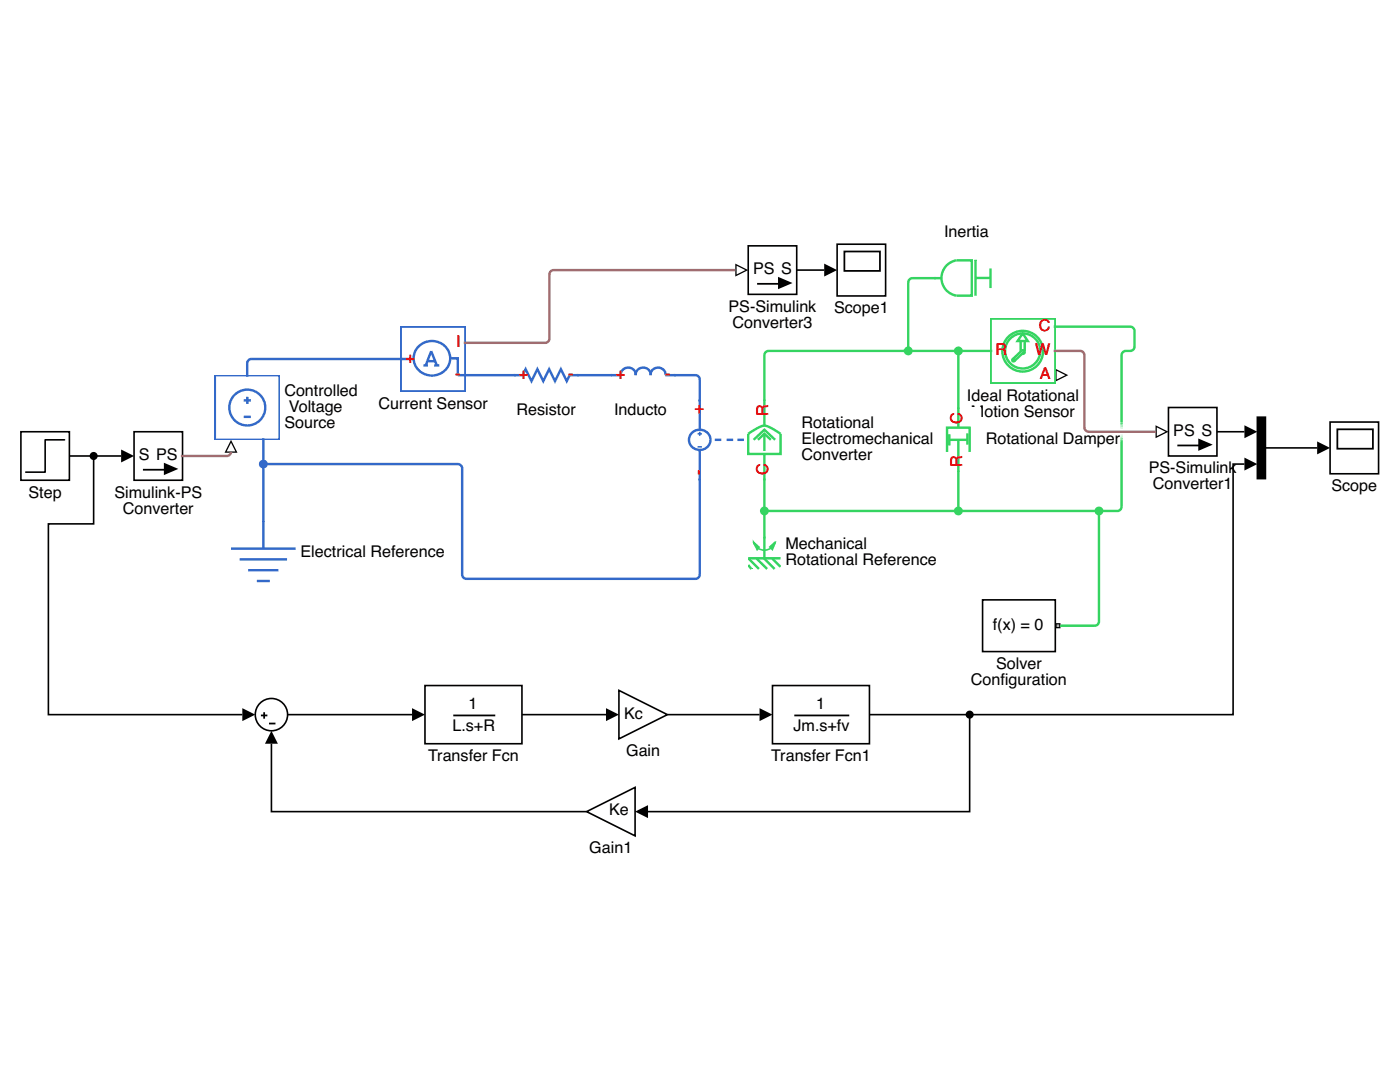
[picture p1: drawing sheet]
<svg xmlns="http://www.w3.org/2000/svg" width="279mm" height="216mm" viewBox="0 0 279 216" stroke-linecap="round" stroke-linejoin="round" font-family="sans-serif">
<path d="M149.3 111.4l2.2 2.1M150.9 111.4l2.2 2.1M152.4 111.4l2.2 2.1" fill="none" stroke="#35d461" stroke-width=".48"/>
<path d="M149.4 112.9l-.1-.1 .7 .7M154.1 111.5l1.7 1.6" fill="none" stroke="#35d461" stroke-width=".48"/>
<path d="M150.4 108.2a2.24 2.24 0 0 0 2.2 1.6 2.24 2.24 0 0 0 2.1-1.6" fill="none" stroke="#35d461" stroke-width=".32"/>
<path d="M150.4 108.2l1.1 1-.4 .5z" fill="#35d461"/>
<path d="M150.4 108.2l1.1 1-.4 .5z" fill="none" stroke="#35d461" stroke-width=".32"/>
<path d="M153.6 109.1l1.1-.9-.5 1.5z" fill="#35d461"/>
<path d="M153.6 109.1l1.1-.9-.5 1.5z" fill="none" stroke="#35d461" stroke-width=".32"/>
<path d="M149.3 111.4h6.5" fill="none" stroke="#35d461" stroke-width=".48"/>
<path d="M152.6 107.1v4.3z" fill="#35d461" stroke="#35d461" stroke-width=".48"/>
<path d="M210.7 73.8l2.2 1.1-2.2 1z" fill="#fff"/>
<path d="M210.9 74l1.7 .9-1.7 .8zM210.6 73.6v2.5l2.6-1.2z" fill="#000"/>
<path d="M197.7 63.6h12.9v12.9h-12.9z" fill="#fff"/>
<path d="M203.7 68v2.2M203.9 70l-1.8 1.7M204.5 68v2.2" fill="none" stroke="#35d461" stroke-width=".48"/>
<g fill="none" stroke="#35d461" stroke-width=".48">
<path d="M197.7 63.6h12.9v12.9h-12.9zM203.9 70a.26 .26 0 0 1 .4 0 .26 .26 0 0 1-.1 .4M204.1 66.5l1 1.5h-2zM204.3 70.3l-1.8 1.7M204.5 70.2l-.1 .3-.4 .1"/>
<circle cx="202.3" cy="71.9" r=".26"/>
<circle cx="204.1" cy="70.1" r="4.1"/>
<circle cx="204.1" cy="70" r="3.5"/>
</g>
<path d="M230.7 85.1l2.2 1-2.2 1.1z" fill="#fff"/>
<path d="M230.9 85.3l1.7 .8-1.7 .9zM230.6 84.9v2.5l2.6-1.3z" fill="#000"/>
<path d="M233.2 81.3h9.7v9.7h-9.7z" fill="#fff"/>
<path d="M235 88.9h5.4" fill="none" stroke="#000" stroke-width=".35"/>
<path d="M239.3 87.8l2.3 .9-2.3 1z" fill="#000" stroke="#000" stroke-width=".35"/>
<path d="M233.2 81.3h9.7v9.7h-9.7z" fill="none" stroke="#000" stroke-width=".32"/>
<path d="M265.4 84.2h9.7v10.3h-9.7z" fill="#fff"/>
<path d="M266.9 85.7h7.1v3.8h-7.1z" fill="none" stroke="#000" stroke-width=".35"/>
<path d="M265.4 84.2h9.7v10.3h-9.7z" fill="none" stroke="#000" stroke-width=".32"/>
<path d="M46.1 103.9h12.9v12.9h-12.9z" fill="#fff"/>
<path d="M46.1 103.9h12.9v12.9h-12.9z" fill="none" stroke="#fff" stroke-width=".48"/>
<path d="M46.1 109.5h12.9M47.8 111.6h9.5M49.5 113.8h6.1M51.3 115.9h2.5" fill="none" stroke="#3369c9" stroke-width=".48"/>
<path d="M52.6 103.9v5.6z" fill="#3369c9" stroke="#3369c9" stroke-width=".48"/>
<path d="M80 65.2h12.9v12.9h-12.9z" fill="#fff"/>
<path d="M80 65.2h12.9v12.9h-12.9zM83.6 69.1a3.6 3.6 0 0 1 4.5-.6 3.6 3.6 0 0 1 1.5 4.3 3.6 3.6 0 0 1-4.7 1.9 3.6 3.6 0 0 1-2.1-4.6zM84.5 72.9h.9M84.9 72.9l1.2-2.8 1.1 2.8M85.3 72.1h1.5M86.7 72.9h1M89.8 71.5h1.6v3.4" fill="none" stroke="#3369c9" stroke-width=".48"/>
<g fill="#3369c9" stroke="#3369c9" stroke-width=".48">
<path d="M80 71.6h2.6z"/>
<path d="M91.4 74.9h1.5z"/>
</g>
<path d="M102.6 70.3h12.9v9.1h-12.9z" fill="#fff"/>
<path d="M104.3 74.9l.6-1.2 1.2 2.4 1.1-2.4 1.2 2.4 1.2-2.4 1.2 2.4 1.1-2.4 1.2 2.4 .6-1.2" fill="none" stroke="#3369c9" stroke-width=".48"/>
<path d="M102.6 70.3h12.9v9.1h-12.9z" fill="none" stroke="#fff" stroke-width=".48"/>
<g fill="#3369c9" stroke="#3369c9" stroke-width=".48">
<path d="M102.6 74.9h1.7z"/>
<path d="M113.7 74.9h1.8z"/>
</g>
<path d="M121.9 70.3h12.9v9.1h-12.9z" fill="#fff"/>
<path d="M123.9 74.9a1.49 1.49 0 0 1 1.5-1.5 1.49 1.49 0 0 1 1.5 1.5 1.49 1.49 0 0 1 1.5-1.5 1.49 1.49 0 0 1 1.4 1.5 1.49 1.49 0 0 1 1.5-1.5 1.49 1.49 0 0 1 1.5 1.5" fill="none" stroke="#3369c9" stroke-width=".48"/>
<path d="M121.9 70.3h12.9v9.1h-12.9z" fill="none" stroke="#fff" stroke-width=".48"/>
<g fill="#3369c9" stroke="#3369c9" stroke-width=".48">
<path d="M121.9 74.9h2z"/>
<path d="M132.8 74.9h2z"/>
</g>
<path d="M26.8 86.1h9.6v9.7h-9.6z" fill="#fff"/>
<path d="M28.5 93.7h5.5" fill="none" stroke="#000" stroke-width=".35"/>
<path d="M32.9 92.6l2.2 1-2.2 .9z" fill="#000" stroke="#000" stroke-width=".35"/>
<path d="M26.8 86.1h9.6v9.7h-9.6z" fill="none" stroke="#000" stroke-width=".32"/>
<path d="M167.1 48.7h9.6v10.4h-9.6z" fill="#fff"/>
<path d="M168.5 50.2h7.1v3.9h-7.1z" fill="none" stroke="#000" stroke-width=".35"/>
<path d="M167.1 48.7h9.6v10.4h-9.6z" fill="none" stroke="#000" stroke-width=".32"/>
<path d="M4.2 86.1h9.6v9.7h-9.6z" fill="#fff"/>
<path d="M4.2 86.1h9.6v9.7h-9.6zM12.9 87.8h-3.9v6.4h-3.9" fill="none" stroke="#000" stroke-width=".32"/>
<path d="M46.1 88.1l1.1 2.1h-2.2z" fill="#fff"/>
<path d="M46.1 88.3l-.9 1.8h1.8zM46.1 87.8l1.3 2.5h-2.6z" fill="#000"/>
<path d="M42.9 74.9h12.9v12.9h-12.9z" fill="#fff"/>
<g fill="none" stroke="#3369c9" stroke-width=".48">
<path d="M42.9 74.9h12.9v12.9h-12.9zM48.6 79.9h1.5M49.4 79.2v1.4M48.6 83.2h1.5"/>
<circle cx="49.4" cy="81.3" r="3.6"/>
</g>
<path d="M133.2 79.7h25.8v16.1h-25.8z" fill="#fff"/>
<path d="M138.1 86.3a2.07 2.07 0 0 1 3.1 .1 2.07 2.07 0 0 1-.5 3.1 2.07 2.07 0 0 1-2.7-.4 2.07 2.07 0 0 1 .1-2.8zM142.7 87.8h1.2M145 87.8h1.3M147.2 87.8h1.3" fill="none" stroke="#3369c9" stroke-width=".48"/>
<path d="M139.2 89.2h.9M139.2 86.6h.9M139.6 86.1v.9" fill="none" stroke="#3369c9" stroke-width=".32"/>
<path d="M149.3 86.6l.2-.2a7.3 7.3 0 0 1 3.3-1.4l1.1 .4 1.9 1.2v4h-6.5zM150.4 87.8l2.2-2.1 2.1 2.1M151.3 87.8l1.3-1.2 1.2 1.2M152.6 86.6v3.4" fill="none" stroke="#35d461" stroke-width=".48"/>
<path d="M133.2 79.7h25.8v16.1h-25.8z" fill="none" stroke="#fff" stroke-width=".48"/>
<g fill="#3369c9" stroke="#3369c9" stroke-width=".48">
<path d="M139.6 79.7v6z"/>
<path d="M139.6 89.8v6z"/>
</g>
<g fill="#35d461" stroke="#35d461" stroke-width=".48">
<path d="M152.6 79.7v5.2z"/>
<path d="M152.6 90.6v5.2z"/>
</g>
<path d="M84.8 136.8h19.4v11.6h-19.4z" fill="#fff"/>
<path d="M90.5 142.8h8.3" fill="none" stroke="#000" stroke-width=".35"/>
<path d="M84.8 136.8h19.4v11.6h-19.4z" fill="none" stroke="#000" stroke-width=".32"/>
<path d="M123.5 137.8l9.7 4.8-9.7 4.8z" fill="#fff"/>
<path d="M123.5 137.8l9.7 4.8-9.7 4.8z" fill="none" stroke="#000" stroke-width=".32"/>
<path d="M154.2 136.8h19.3v11.6h-19.3z" fill="#fff"/>
<path d="M158.5 142.8h11" fill="none" stroke="#000" stroke-width=".35"/>
<path d="M154.2 136.8h19.3v11.6h-19.3z" fill="none" stroke="#000" stroke-width=".32"/>
<circle cx="54.2" cy="142.6" r="3.2" fill="#fff"/>
<path d="M52.1 142.8h1.3M52.7 142.1v1.3M53.7 144.4h1.3" fill="none" stroke="#000" stroke-width=".35"/>
<circle cx="54.2" cy="142.6" r="3.2" fill="none" stroke="#000" stroke-width=".32"/>
<path d="M117.1 162l9.6-4.9v9.7z" fill="#fff"/>
<path d="M117.1 162l9.6-4.9v9.7z" fill="none" stroke="#000" stroke-width=".32"/>
<path d="M250.9 83.2h1.6v12.3h-1.6z" fill="#fff"/>
<path d="M250.9 83.2h1.6v12.3h-1.6z" fill-rule="evenodd" fill="#000"/>
<path d="M250.9 83.2h1.6v12.3h-1.6z" fill="none" stroke="#000" stroke-width=".32"/>
<path d="M210.7 124.5h.8v.7h-.8z" fill="#b3b3b3"/>
<path d="M210.9 124.6h.5v.5h-.5zM210.6 124.3v1.1h1v-1.1z" fill="#000"/>
<path d="M196.1 119.7h14.5v10.3h-14.5z" fill="#fff"/>
<path d="M196.1 119.7h14.5v10.3h-14.5z" fill="none" stroke="#000" stroke-width=".32"/>
<path d="M146.9 52.8l2.1 1.1-2.1 1.1z" fill="#fff"/>
<path d="M147 53l1.7 .9-1.7 .9zM146.7 52.6v2.6l2.6-1.3z" fill="#000"/>
<path d="M149.3 49.1h9.7v9.6h-9.7z" fill="#fff"/>
<path d="M151.1 56.6h5.5" fill="none" stroke="#000" stroke-width=".35"/>
<path d="M155.5 55.5l2.2 1-2.2 .9z" fill="#000" stroke="#000" stroke-width=".35"/>
<path d="M149.3 49.1h9.7v9.6h-9.7z" fill="none" stroke="#000" stroke-width=".32"/>
<path d="M186.4 49.1h12.9v12.9h-12.9z" fill="#fff"/>
<path d="M189.1 52.8l.8-.6 1-.3h3v7.1h-3a3.6 3.6 0 0 1-2.9-2.5 3.6 3.6 0 0 1 1.1-3.7zM194.7 51.9v7.1M194.7 55.5h2.9M197.7 53.6v3.9" fill="none" stroke="#35d461" stroke-width=".48"/>
<path d="M186.4 49.1h12.9v12.9h-12.9z" fill="none" stroke="#fff" stroke-width=".48"/>
<path d="M186.4 55.5h1.5z" fill="#35d461" stroke="#35d461" stroke-width=".48"/>
<path d="M186.7 81.3h9.1v12.9h-9.1z" fill="#fff"/>
<path d="M210.3 65.2h15.3a.87 .87 0 0 1 .8 .8v3.2a.87 .87 0 0 1-.8 .8h-1a.87 .87 0 0 0-.8 .8v13.5M152.6 95.5v11.9M189 90.2v-4.9h4.5v4.9M189.5 87.8h3.6M189.5 86.6v2.3M191.3 93.9v8.1M193.1 86.5v2.2M223.8 88v13.1a.87 .87 0 0 1-.8 .9h-3.7M152.6 102h66.7M219.3 102v22a.87 .87 0 0 1-.8 .9h-6.9" fill="none" stroke="#35d461" stroke-width=".48"/>
<path d="M186.7 81.3h9.1v12.9h-9.1z" fill="none" stroke="#fff" stroke-width=".48"/>
<g fill="#35d461" stroke="#35d461" stroke-width=".48">
<path d="M191.3 87.8v6.4z"/>
<path d="M191.3 81.3v4z"/>
</g>
<path d="M210.3 70h5.3a.87 .87 0 0 1 .8 .8v14.5a.87 .87 0 0 0 .8 .8h13.4M46.1 90.3v-.1a.87 .87 0 0 1-.8 .8h-9.2" fill="none" stroke="#a06c70" stroke-width=".48"/>
<path d="M80.3 71.6h-30.2a.87 .87 0 0 0-.8 .8v2.8M92.6 74.9h10.3M115.1 74.9h7.1" fill="none" stroke="#3369c9" stroke-width=".48"/>
<path d="M13.8 91h10.4M18.7 91v13.5h-9v38.1h38.7" fill="none" stroke="#000" stroke-width=".32"/>
<path d="M24.2 89.7l2.6 1.3-2.6 1.3zM48.4 141.3l2.5 1.3-2.5 1.3z" fill="#000"/>
<circle cx="18.7" cy="91" r=".81" fill="#000"/>
<path d="M223.8 84.3v.3M223.8 87.7v.3" fill="none" stroke="#5ddd81" stroke-width=".48"/>
<path d="M223.8 84.6v.3M223.8 87.4v.3" fill="none" stroke="#86e5a0" stroke-width=".48"/>
<path d="M223.8 84.9v.4M223.8 87v.4" fill="none" stroke="#aeeec0" stroke-width=".48"/>
<path d="M223.8 85.3v.3M223.8 86.7v.3" fill="none" stroke="#d7f6df" stroke-width=".48"/>
<g fill="#35d461">
<circle cx="191.3" cy="102" r=".89"/>
<circle cx="219.3" cy="102" r=".89"/>
<circle cx="152.6" cy="102" r=".89"/>
</g>
<path d="M134.5 74.9h4.3a.87 .87 0 0 1 .8 .8v4.3" fill="none" stroke="#3369c9" stroke-width=".48"/>
<path d="M248.4 91.3l2.5 1.3-2.5 1.3zM262.9 88.1l2.5 1.3-2.5 1.3zM54.2 145.8l1.3 2.6h-2.6zM82.2 141.3l2.6 1.3-2.6 1.3zM120.9 141.3l2.6 1.3-2.6 1.3zM151.6 141.3l2.6 1.3-2.6 1.3zM126.7 162l2.6-1.3v2.5z" fill="#000"/>
<path d="M248.4 92.6h-2.3v50h-52.6M252.5 89.4h10.4M54.2 148.4v13.6h62.9M57.4 142.6h24.8M104.2 142.6h16.7M133.2 142.6h18.4M173.5 142.6h20M193.5 142.6v19.4h-64.2" fill="none" stroke="#000" stroke-width=".32"/>
<circle cx="193.5" cy="142.6" r=".81" fill="#000"/>
<path d="M186.7 55.5h-4.6a.87 .87 0 0 0-.8 .8v13.7M191.3 70v11.6M198 70h-44.6a.87 .87 0 0 0-.8 .8v9.2" fill="none" stroke="#35d461" stroke-width=".48"/>
<g fill="#35d461">
<circle cx="181.3" cy="70" r=".89"/>
<circle cx="191.3" cy="70" r=".89"/>
</g>
<path d="M164.5 52.6l2.6 1.3-2.6 1.3zM248.4 84.9l2.5 1.2-2.5 1.3z" fill="#000"/>
<path d="M159 53.9h5.5M242.9 86.1h5.5" fill="none" stroke="#000" stroke-width=".32"/>
<path d="M146.7 53.9h-36.2a.87 .87 0 0 0-.9 .8v12.9a.87 .87 0 0 1-.8 .8h-16.2" fill="none" stroke="#a06c70" stroke-width=".48"/>
<path d="M52.6 92.6h38.8a.87 .87 0 0 1 .8 .8v21.3a.87 .87 0 0 0 .8 .8h45.8a.87 .87 0 0 0 .8-.8v-19.2M52.6 87.4v16.8" fill="none" stroke="#3369c9" stroke-width=".48"/>
<circle cx="52.6" cy="92.6" r=".89" fill="#3369c9"/>
<g font-size="3.2">
<text x="188.4" y="47.3">Inertia</text>
<text x="150.3" y="54.7">PS S</text>
<text x="145.4" y="62.2">PS-Simulink</text>
<text x="146.2" y="65.4">Converter3</text>
<text x="166.4" y="62.5">Scope1</text>
<text x="56.8" y="79">Controlled</text>
<text x="57.6" y="82.2">Voltage</text>
<text x="75.5" y="81.5">Current Sensor</text>
<text x="103.1" y="82.8">Resistor</text>
<text x="122.5" y="82.8">Inductor</text>
<text x="193" y="79.9">Ideal Rotational</text>
<text x="193.8" y="83.1">M</text>
<text x="196.5" y="83.1">otion Sensor</text>
<text x="56.8" y="85.4">Source</text>
<text x="160" y="85.4">Rotational</text>
<text x="160" y="88.6">Electromechanical</text>
<text x="196.7" y="88.6">Rotational Damper</text>
<text x="234.2" y="86.9">PS S</text>
<text x="27.7" y="91.8">S PS</text>
<text x="160" y="91.9">Converter</text>
<text x="229.3" y="94.4">PS-Simulink</text>
<text x="5.7" y="99.3">Step</text>
<text x="22.8" y="99.3">Simulink-PS</text>
<text x="230.1" y="97.7">Converter1</text>
<text x="265.7" y="98">Scope</text>
<text x="24.5" y="102.5">Converter</text>
<text x="60" y="111.2">Electrical Reference</text>
<text x="156.7" y="109.6">Mechanical</text>
<text x="156.7" y="112.8">Rotational Reference</text>
<text x="198.1" y="125.6">f(x) = 0</text>
<text x="193.8" y="136.7">Confguration</text>
<text x="198.8" y="133.5">Solver</text>
<text x="199.7" y="136.7">i</text>
<text x="93.5" y="141.4">1</text>
<text x="124.5" y="143.4">Kc</text>
<text x="162.9" y="141.4">1</text>
<text x="90.3" y="145.9">L.s+R</text>
<text x="158.4" y="145.9">Jm.s+fv</text>
<text x="85.4" y="151.9">Transfer Fcn</text>
<text x="125" y="150.9">Gain</text>
<text x="153.9" y="151.9">Transfer Fcn1</text>
<text x="121.6" y="162.7">Ke</text>
<text x="117.6" y="170.2">Gain1</text>
</g>
<g font-size="3.2" fill="#f00">
<text x="207.3" y="66">C</text>
<text x="91" y="69.2">I</text>
<text x="198.7" y="70.8">R</text>
<text x="206.6" y="70.8">W</text>
<text x="80.9" y="72.4">+</text>
<text x="90.8" y="75.6">-</text>
<text x="103.5" y="75.6">+</text>
<text x="113.4" y="75.6">-</text>
<text x="122.9" y="75.6">+</text>
<text x="132.8" y="75.6">-</text>
<text x="207.5" y="75.6">A</text>
<text x="140.4" y="82.5" transform="rotate(-90 140.4 82.5)">+</text>
<text x="153.3" y="83" transform="rotate(-90 153.3 83)">R</text>
<text x="192" y="84.6" transform="rotate(-90 192 84.6)">C</text>
<text x="140.4" y="94.9" transform="rotate(-90 140.4 94.9)">-</text>
<text x="153.3" y="94.9" transform="rotate(-90 153.3 94.9)">C</text>
<text x="192" y="93.2" transform="rotate(-90 192 93.2)">R</text>
</g>
</svg>
